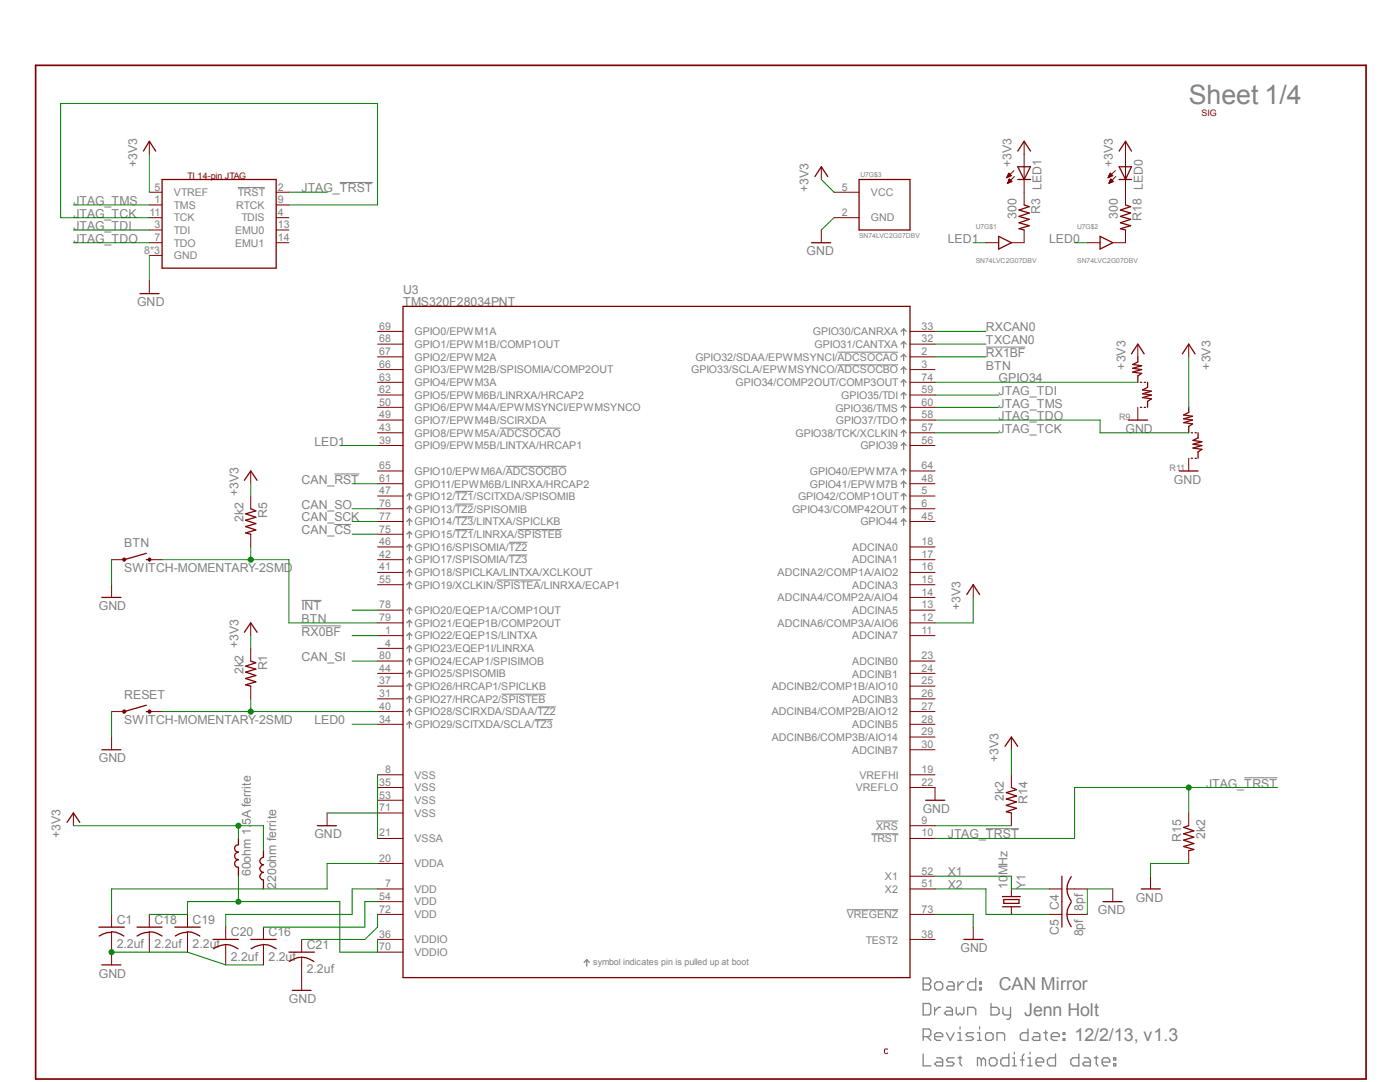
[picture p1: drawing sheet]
<svg xmlns="http://www.w3.org/2000/svg" width="279mm" height="216mm" viewBox="0 0 279 216" stroke-linecap="round" stroke-linejoin="round" font-family="sans-serif">
<g fill="none" stroke="#808080" stroke-width=".25">
<path d="M180.3 65.6v1.3M180.3 68.2v1.2M180.3 70.7v1.3M180.3 73.2v1.3M180.3 75.8v1.2M180.3 78.3v1.3M180.3 65.6l.5 .5M180.3 65.6l-.5 .5M180.3 68.2l.5 .5M180.3 68.2l-.5 .5M180.3 70.7l.5 .5M180.3 70.7l-.5 .5"/>
<path d="M180.3 73.2l.5 .5M180.3 73.2l-.5 .5M180.3 75.8l.5 .5M180.3 75.8l-.5 .5M180.3 78.3l.5 .5M180.3 78.3l-.5 .5M81.7 98.5v1.2M81.7 98.5l.5 .5M81.7 98.5l-.5 .5M180.3 80.9v1.1M180.3 83.3v1.3M180.3 85.9v1.2"/>
<path d="M180.3 88.4v1.3M180.3 93.5v1.2M180.3 96v1.3M180.3 98.5v1.2M180.3 80.9l.5 .4M180.3 80.9l-.5 .4M180.3 83.3l.5 .5M180.3 83.3l-.5 .5M180.3 85.9l.5 .5M180.3 85.9l-.5 .5M180.3 88.4l.5 .5M180.3 88.4l-.5 .5"/>
<path d="M180.3 93.5l.5 .5M180.3 93.5l-.5 .5M180.3 96l.5 .5M180.3 96l-.5 .5M180.3 98.5l.5 .5M180.3 98.5l-.5 .5M81.7 101v1.3M81.7 103.5v1.3M81.7 106.1v1.3M81.7 108.6v1.3M81.7 111.2v1.2M81.7 113.7v1.3"/>
<path d="M81.7 116.2v1.2M81.7 101l.5 .5M81.7 101l-.5 .5M81.7 103.5l.5 .6M81.7 103.5l-.5 .6M81.7 106.1l.5 .5M81.7 106.1l-.5 .5M81.7 108.6l.5 .5M81.7 108.6l-.5 .5M81.7 111.2l.5 .5M81.7 111.2l-.5 .5M81.7 113.7l.5 .5"/>
<path d="M81.7 113.7l-.5 .5M81.7 116.2l.5 .5M81.7 116.2l-.5 .5M180.3 101v1.3M180.3 103.5v1.3M180.3 101l.5 .5M180.3 101l-.5 .5M180.3 103.5l.5 .6M180.3 103.5l-.5 .6M81.7 121.2v1.3M81.7 123.8v1.3M81.7 126.3v1.3"/>
<path d="M81.7 128.9v1.2M81.7 131.4v1.3M81.7 133.9v1.2M81.7 136.4v1.3M81.7 138.9v1.3M81.7 121.2l.5 .6M81.7 121.2l-.5 .6M81.7 123.8l.5 .5M81.7 123.8l-.5 .5M81.7 126.3l.5 .5M81.7 126.3l-.5 .5M81.7 128.9l.5 .5"/>
<path d="M81.7 128.9l-.5 .5M81.7 131.4l.5 .5M81.7 131.4l-.5 .5M81.7 133.9l.5 .5M81.7 133.9l-.5 .5M81.7 138.9l.5 .5M81.7 138.9l-.5 .5M81.7 136.4l.5 .5M81.7 136.4l-.5 .5M81.7 141.5v1.2M81.7 144v1.3M81.7 141.5l.5 .5"/>
<path d="M81.7 141.5l-.5 .5M81.7 144l.5 .5M81.7 144l-.5 .5M117.1 191.5v1.3M117.1 191.5l.5 .5M117.1 191.5l-.5 .5M184.2 195.2h1.2l.4 .4v.3l-.4 .4 .4 .5v.3l-.4 .4h-1.2zM184.2 196.3h1.2M186.5 196.3l.4-.4h.8l.4 .4v.8l-.4 .4h-.8l-.4-.4zM189.2 195.9h.9l.3 .4v1.2h-1.2l-.3-.4 .3-.3h1.2M191.2 195.9v1.6M192.4 195.9h-.5l-.7 .9"/>
<path d="M194.7 195.2v2.3h-1.2l-.4-.4v-.8l.4-.4h1.2M195.5 197.1h.3v.4h-.3zM195.5 195.9h.3v.4h-.3zM184.2 200.2h1.2l.4 .4v1.6l-.4 .3h-1.2zM184.2 206.8h1.2l.4-.4v-.7l-.4-.4h-1.2v2.3M184.2 210.3v2.4h1.6M185 206.8l.8 .8M186.5 206.8h1.6v-.4l-.4-.3h-.8l-.4 .3v.9l.4 .3h.8M186.5 201v1.5M186.9 211.1h.8l.4 .4v1.2h-1.2l-.4-.4 .4-.4h1.2M187.7 201h-.4l-.8 .8M188.9 206.1l.8 1.5 .7-1.5"/>
<path d="M188.9 201h.8l.4 .4v1.1h-1.2l-.4-.3 .4-.4h1.2M190.4 211.1h-1.2l-.3 .4 .3 .4h.9l.3 .4-.3 .4h-1.2M190.8 201v1.2l.4 .3 .4-.3 .3 .3 .5-.3v-1.2M191.2 207.6h.7M191.2 206.1h.4v1.5M191.2 211.1h.7M191.6 204.9v.4M191.6 210.7v1.6l.3 .4M193.1 202.5v-1.5h1.2l.4 .4v1.1M194.3 206.1h-1.2l-.3 .3 .3 .4h.8l.4 .5-.4 .3h-1.1M195.1 206.1h.4v1.5M195.1 207.6h.7"/>
<path d="M195.5 204.9v.4M195.8 211.5v1.2M195.8 211.5l.5-.4 .4 .4v1.2M195.8 211.5l-.3-.4h-.4v1.6M196.7 206.4l.3-.3h.8l.4 .3v.9l-.4 .3h-.8l-.3-.3zM197.8 211.1h.7l.5 .4v.8l-.5 .4h-.7l-.4-.4v-.8zM197.8 200.2v2.3h1.2l.4-.3v-.8l-.4-.4h-1.2M199 207.6v-1.5h1.2l.3 .3v1.2M200.2 201v1.2l.3 .3h1.2M201.3 210.3v2.4h-1.1l-.5-.4v-.8l.5-.4h1.1M201.7 201v1.9l-.4 .5h-.4M202.1 212.7h.8"/>
<path d="M202.1 211.1h.3v1.6M202.4 210v.3M203.6 211.5h.8M204.4 210.3l-.4 .4v2M205.1 205.3v2.3h-1.1l-.4-.3v-.9l.4-.3h1.1M205.1 212.7h.9M205.1 211.1h.5v1.6M205.6 210v.3M206.3 206.1h.8l.4 .3v1.2h-1.2l-.3-.3 .3-.5h1.2M206.8 211.9h1.5v-.4l-.4-.4h-.8l-.3 .4v.8l.3 .4h.8M208.3 206.1h.7M208.7 205.7v1.6l.3 .3"/>
<path d="M209.8 206.8h1.6v-.4l-.4-.3h-.8l-.4 .3v.9l.4 .3h.8M210.7 210.3v2.4h-1.2l-.5-.4v-.8l.5-.4h1.2M212.2 207.3h.3v.3h-.3zM212.2 206.1h.3v.3h-.3zM215.3 210.3v2.4h-1.2l-.4-.4v-.8l.4-.4h1.2M216.4 211.1h.8l.4 .4v1.2h-1.2l-.3-.4 .3-.4h1.2M218.4 211.1h.7M218.8 210.7v1.6l.3 .4M220 211.9h1.5v-.4l-.4-.4h-.8l-.3 .4v.8l.3 .4h.8M222.2 212.3h.5v.4h-.5zM222.2 211.1h.5v.4h-.5z"/>
</g>
<g fill="none" stroke="#808080" stroke-width=".2">
<path d="M47.5 37.4h5.3M67.8 36.4h6.6M167.1 70.3h12.1M167.1 72.8h12.1M196.8 69.3h7.8M66.7 94.6h5M90.8 98h3.7M99.7 85.4h12.1M100.9 93h12.1M60.2 119.8h4M66.7 104.6h3.4M90.8 105.7h3.7"/>
<path d="M90.8 100.6h3.7M90.8 103.1h3.7M99.1 115.7h8.8M101.6 110.7h3.6M101.6 108.2h3.6M103.3 105.7h8.9M60.2 124.9h7.9M100.1 138.5h8.9M106.7 143.6h3.6M107.3 141.1h3.6M248.3 155.2h6.6M173.9 166.4h5.3"/>
<path d="M174.8 163.8h4.4M196.8 165.4h6.6M169 181.5h10.2"/>
</g>
<g fill="none" stroke="#800000" stroke-width=".25">
<path d="M28.6 30.1l1.2-1.9 1.3 1.9M32.3 35.8h22.8v17.7h-22.8zM162.6 35.2l1.3-1.9 1.3 1.9M171.4 35.8h10.2v10.1h-10.2zM203.1 35.8h2.6M203.1 33.3h2.6l-1.3 2.5zM203.1 30.1l1.3-1.9 1.3 1.9M223.4 35.8h2.4M223.4 33.3h2.4l-1.2 2.5zM223.4 30.1l1.2-1.9 1.2 1.9M27.9 58.6h3.8M162 48.4h3.8"/>
<path d="M199.3 47.2l2.5 1.2-2.5 1.3zM204.4 40.9l1 .3-2 .7 2 .6-2 .7 2 .6-2 .6 2 .6-2 .6 1 .3M219.5 47.2l2.6 1.2-2.6 1.3zM224.6 40.9l1 .3-2 .7 2 .6-2 .7 2 .6-2 .6 2 .6-2 .6 1 .3M80.4 61.1h101.2v134h-101.2zM225.8 70.6l1.3-1.9 1.2 1.9M236 70.6l1.2-1.9 1.3 1.9M225.2 83.8h3.8M29.2 142h.6M29.2 140.7l-4.4 1.3M184.7 159.7h3.9M200.6 148.9l1.2-1.8 1.3 1.8"/>
<path d="M201.8 157.1l1.1 .5-2.1 .6 2.1 .6-2.1 .6 2.1 .6-2.1 .7 2.1 .6-2.1 .7 1 .2M13.4 164.1l1.2-1.9 1.3 1.9M47.6 167.3v1.3l-.4 .1a.74 .74 0 0 0-.3 .8 .74 .74 0 0 0 .7 .5 .79 .79 0 0 0-.8 .6 .79 .79 0 0 0 .4 .8l.4 .1a.79 .79 0 0 0-.8 .6 .79 .79 0 0 0 .4 .9l.4 .1v1.7M52.6 169.8v1.2a.79 .79 0 0 0-.7 .6 .79 .79 0 0 0 .3 .9l.4 .1a.79 .79 0 0 0-.7 .6 .79 .79 0 0 0 .3 .8l.4 .1a.79 .79 0 0 0-.7 .6 .79 .79 0 0 0 .3 .8l.4 .1v1.8M63.3 164.8h3.8M200.1 178.9h3.5M200.3 179.5h3.1v.8h-3.1zM211.9 174.8v10.2M213.8 174.9a4 4 0 0 0 0 4.9M220.1 179.9h3.8M227.8 177.4h3.8M237.2 164.8l-1 .3 2.1 .7-2.1 .6 2.1 .6-2.1 .6 2.1 .7-2.1 .6 2.1 .6-1.1 .3"/>
<path d="M19.7 185h5.1M22.3 185.9l.8 .1 1.6 .8M22.3 186l-1.7 .4-.8 .4M27.3 185h5M29.8 185.9l.9 .1 1.6 .8M29.8 186l-1.7 .4-.8 .4M34.9 185h5.1M37.4 185.9l.9 .1 1.6 .8M37.4 186l-1.7 .4-.7 .4M42.5 187.5h5.1M42.6 189.3a4 4 0 0 1 4.9 0M50 187.5h5.1"/>
<path d="M50.1 189.3a4.1 4.1 0 0 1 5 0M57.7 190h5M57.7 191.9a4 4 0 0 1 5 0M58.3 197.6h3.8M192.4 187.5h3.8M200.1 180.9h3.5M213.8 180a4 4 0 0 0 0 4.9"/>
</g>
<g fill="none" stroke="#800000" stroke-width=".2">
<path d="M29.8 28.2v2.5M29.8 38.4h2.5M55.1 38.4h2.6M163.9 33.3v2.5M166.5 38.4h4.9M201 35.4h.1M201 35.3h.3M201 35.2h.4M201.1 35.1h.5M201.1 35.1h.7M201.1 36.5h.2M201.2 35h.5"/>
<path d="M201.2 34.9h.4M201.2 36.4h.3M201.2 36.3h.5M201.3 34.8h.2M201.3 34.7h.2M201.3 34.6h.1M201.3 36.2h.6M201.3 36.1h.5M201.3 34.5l.5 .6-.9 .4zM201.3 36h.5M201.3 35.9h.4M201.3 35.8h.3"/>
<path d="M201.4 35.7l-.3 .9M201.4 35.7l.5 .5M201.4 35.7h.1M201.9 36.2l-.8 .4M202.4 34l-1.5 1.5M202.4 35.2l-1.3 1.4M204.4 28.2v12.7M221.1 35.4h.2M221.2 35.3h.3M221.2 35.2h.5M221.3 35.1h.5M221.3 35.1h.7"/>
<path d="M221.3 36.5h.3M221.4 35h.5M221.4 34.9h.4M221.4 36.4h.3M221.4 36.3h.5M221.5 34.8h.2M221.5 34.7h.2M221.5 34.6h.2M221.5 36.2h.6M221.5 36.2h.7M221.5 36.1h.6M221.6 36h.4"/>
<path d="M221.6 35.9h.3M221.6 35.8h.2M221.6 34.5l.5 .6-1 .4zM221.7 35.7h.1M221.7 35.7l-.4 .9M221.7 35.7l.5 .5-.9 .4M222.6 34l-1.5 1.5M222.7 35.2l-1.4 1.4M224.6 28.2v12.7M29.8 56v2.6M29.8 40.9h2.5M29.8 45.9h2.5"/>
<path d="M29.8 43.4h2.5M29.8 48.4h2.5M29.8 51h2.5M55.1 40.9h2.6M55.1 45.9h2.6M55.1 43.4h2.6M55.1 48.4h2.6M163.9 45.9v2.5M166.5 43.4h4.9M196.8 48.4h2.5M204.4 45.9v2.5h-2.6M217 48.4h2.5"/>
<path d="M224.6 45.9v2.5h-2.5M75.4 71.2h5M75.4 73.7h5M75.4 68.7h5M75.4 66.1h5M75.4 78.8h5M75.4 76.3h5M181.6 71.2h5M181.6 73.7h5M181.6 68.7h5M181.6 66.1h5M181.6 78.8h5"/>
<path d="M181.6 76.3h5M227.1 68.7v2.5M237.2 68.7v2.5M75.4 99h5M75.4 88.9h5M75.4 86.4h5M75.4 96.5h5M75.4 83.8h5M75.4 81.3h5M75.4 94h5M181.6 99h5M181.6 88.9h5"/>
<path d="M181.6 86.4h5M181.6 96.5h5M181.6 83.8h5M181.6 81.3h5M181.6 94h5M227.1 81.3v2.5M75.4 101.5h5M75.4 116.7h5M75.4 114.2h5M75.4 111.7h5M75.4 109.1h5M75.4 104.1h5"/>
<path d="M75.4 106.6h5M181.6 101.5h5M181.6 119.2h5M181.6 116.7h5M181.6 114.2h5M181.6 111.7h5M181.6 109.1h5M181.6 104.1h5M75.4 126.8h5M75.4 129.4h5M75.4 124.3h5M75.4 121.8h5"/>
<path d="M75.4 131.9h5M75.4 134.4h5M75.4 136.9h5M75.4 139.4h5M181.6 126.8h5M181.6 124.3h5M181.6 121.8h5M181.6 131.9h5M181.6 134.4h5M181.6 136.9h5M181.6 139.4h5M75.4 154.6h5"/>
<path d="M75.4 157.1h5M75.4 142h5M75.4 144.5h5M75.4 159.7h5M181.6 154.6h5M181.6 157.1h5v2.6M181.6 142h5M181.6 144.5h5M181.6 147.1h5M181.6 149.6h5M201.8 147.1v2.5M201.8 154.6v2.5"/>
<path d="M14.6 162.2v2.6M65.3 162.2v2.6M75.4 177.4h5M75.4 167.3h5M75.4 172.3h5M75.4 179.9h5M75.4 162.2h5M181.6 177.4h5M181.6 164.8h5M181.6 167.3h5M181.6 174.8h5M201.8 162.2v2.6"/>
<path d="M201.8 177.4v1.5M209.4 177.4h2.5M212.9 177.4h4.1M222.1 177.4v2.5M229.6 174.8v2.6M237.2 162.2v2.6M237.2 169.8v2.5M22.3 182.5v2.5M22.3 186v4M29.8 182.5v2.5M29.8 186v4M37.4 182.5v2.5"/>
<path d="M37.4 186v4M45 185v2.5M45 188.5v4M52.6 185v2.5M52.6 188.5v4M60.2 187.5v2.5M60.2 191v6.6M75.4 182.5h5M75.4 187.5h5M75.4 190h5M181.6 182.5h5M181.6 187.5h5"/>
<path d="M194.2 185v2.5M201.8 180.9v1.6M209.4 182.5h2.5M212.9 182.5h4.1"/>
</g>
<path d="M24.6 141.7h.4l.1 .3-.1 .2h-.4z" fill-rule="evenodd" fill="#800000"/>
<path d="M24.6 141.7h.4l.1 .3-.1 .2h-.4z" fill="none" stroke="#800000" stroke-width=".2"/>
<path d="M29.6 141.7h.5v.5h-.5z" fill-rule="evenodd" fill="#800000"/>
<path d="M50 124.3v2.5M50 129.4v2.5M50 136.9v2.5M22.3 142h2.5M22.3 147.1v2.5M29.6 141.7h.5v.5h-.5zM29.8 142h2.5" fill="none" stroke="#800000" stroke-width=".2"/>
<path d="M29.2 111.7h.6M29.2 110.4l-4.4 1.3M48.8 126.2l1.2-1.9 1.3 1.9M50 131.9l1.1 .3-2.1 .7 2.1 .6-2.1 .6 2.1 .7-2.1 .6 2.1 .7-2.1 .6 1 .2M20.3 149.6h3.8" fill="none" stroke="#800000" stroke-width=".25"/>
<path d="M24.6 111.4l.2-.1 .3 .4-.3 .3-.3-.3z" fill-rule="evenodd" fill="#800000"/>
<path d="M24.6 111.4l.2-.1 .3 .4-.3 .3-.3-.3z" fill="none" stroke="#800000" stroke-width=".2"/>
<path d="M29.6 111.4h.5v.3l-.3 .3-.3-.3z" fill-rule="evenodd" fill="#800000"/>
<path d="M50 94v2.5M50 99v2.5M237.2 91.4v2.6M22.3 111.7h2.5M22.3 116.7v2.5M29.6 111.4h.5v.3l-.3 .3-.3-.3zM29.8 111.7h2.5M50 106.6v2.5M194.2 116.7v2.5M22.3 190v2.5M177.2 209.4h-.7v.7l.2 .1h.3l.2-.1" fill="none" stroke="#800000" stroke-width=".2"/>
<g fill="none" stroke="#800000" stroke-width=".25">
<path d="M227.1 71.2v1l-1 .5 1.7 .3-1.7 .5 1.7 .2-1.7 .6 1.7 .2-.7 .5v1.3M227.6 76.3h.2M228.3 76.3h.3M229 76.3v1l-1 .5 1.8 .3-1.8 .5 1.8 .2-1.8 .5 1.8 .3-.8 .5v1.2M48.8 95.8l1.2-1.8 1.3 1.8M227.6 81.3h.2M228.3 81.3h.3M235.4 94h3.7M237.2 81.3v1l-1 .5 1.8 .3-1.8 .5 1.8 .2-1.8 .5 1.8 .3-.8 .5v1.3M237.7 91.4h.3M237.7 86.4h.3M238.5 91.4h.3"/>
<path d="M238.5 86.4h.3M239.1 86.4v1l-1 .5 1.8 .2-1.8 .5 1.8 .3-1.8 .5 1.8 .3-.8 .5v1.2M20.3 119.2h3.8M50 101.5l1.1 .4-2.1 .6 2.1 .7-2.1 .6 2.1 .7-2.1 .6 2.1 .6-2.1 .6 1 .3M193 118.6l1.2-1.9 1.3 1.9M20.3 192.5h3.8"/>
</g>
<path d="M7.1 13h265.5v202.3h-265.5z" fill="none" stroke="#800000" stroke-width=".34"/>
<path d="M222.1 177.4h-5.1v5.1M22.3 190h15.1l7.6 2.5h7.6" fill="none" stroke="#008000" stroke-width=".2"/>
<circle cx="22.3" cy="190" r=".5" fill="#008000"/>
<g fill="none" stroke="#008000" stroke-width=".2">
<path d="M29.8 51v5M166.5 43.4l-2.6 2.5M22.3 111.7v5M22.3 142v5.1M75.4 154.6v12.7M201.8 149.6v5M14.6 164.8h38v5M47.6 164.8v2.5M65.3 162.2h10.1M237.2 172.3h-7.6v2.5M186.6 182.5h7.6v2.5"/>
<circle cx="22.3" cy="190" r=".5"/>
</g>
<circle cx="47.6" cy="164.8" r=".5" fill="#008000"/>
<g fill="none" stroke="#008000" stroke-width=".2">
<path d="M29.8 30.7v7.7M163.9 35.8l2.6 2.6M186.6 66.1h10.2M186.6 68.7h10.2M237.2 71.2v10.1M50 96.5v2.5M70.3 96.5h5.1M70.3 101.5h5.1M70.3 104.1h5.1M70.3 106.6h5.1M194.2 119.2v5.1h-7.6M50 126.8v2.6"/>
<path d="M70.3 131.9h5.1M70.3 121.8h5.1M47.6 174.8v5.1M186.6 177.4h10.2v5.1h12.6M186.6 174.8h15.2v2.6h7.6M29.8 182.5h7.6v-2.6h30.4v10.1M75.4 187.5v2.5"/>
<circle cx="47.6" cy="164.8" r=".5"/>
</g>
<circle cx="47.6" cy="179.9" r=".5" fill="#008000"/>
<g fill="none" stroke="#008000" stroke-width=".2">
<path d="M14.6 45.9h15.2M14.6 40.9h15.2M14.6 48.4h15.2M57.7 40.9h17.7v-20.2h-63.3v22.7h17.7M186.6 78.8h12.7M186.6 81.3h12.7M186.6 86.4h12.7M186.6 83.8h32.9v2.6h17.7M237.2 157.1v5.1M254.9 157.1h-40.4v10.2h-27.9M186.6 164.8h15.2M67.8 190h7.6"/>
<circle cx="47.6" cy="179.9" r=".5"/>
</g>
<circle cx="237.2" cy="157.1" r=".5" fill="#008000"/>
<g fill="none" stroke="#008000" stroke-width=".2">
<path d="M57.7 38.4h7.6M194.2 48.4h2.6M214.5 48.4h2.5M186.6 76.3h40.5M186.6 71.2h10.2M67.8 88.9h7.6M32.3 111.7h25.4M50 109.1v2.6M70.3 144.5h5.1M75.4 172.3h-10.1v5.1h-43v5.1"/>
<circle cx="237.2" cy="157.1" r=".5"/>
</g>
<circle cx="50" cy="111.7" r=".5" fill="#008000"/>
<g fill="none" stroke="#008000" stroke-width=".2">
<path d="M57.7 111.7v12.6h17.7M50 139.4v2.6M32.3 142h43.1"/>
<circle cx="50" cy="111.7" r=".5"/>
</g>
<circle cx="50" cy="142" r=".5" fill="#008000"/>
<g fill="none" stroke="#008000" stroke-width=".2">
<path d="M70.3 126.8h5.1M75.4 177.4h-5.1v5.1h-25.3v2.5M75.4 179.9h-2.6v5.1h-20.2M75.4 182.5v2.5l-2.6 2.5h-12.6"/>
<circle cx="50" cy="142" r=".5"/>
</g>
<text font-size="5.3" fill="#808080" x="237.2" y="20.7">Sheet 1/4</text>
<g font-size="3.6" fill="#808080">
<text x="199.3" y="197.6">CAN Mirror</text>
<text x="204.4" y="202.7">Jenn Holt</text>
<text x="214.5" y="207.7">12/2/13, v1.3</text>
</g>
<g font-size="2.5" fill="#808080">
<text x="27.3" y="33.3" transform="rotate(-90 27.3 33.3)">+3V3</text>
<text x="201.8" y="33.3" transform="rotate(-90 201.8 33.3)">+3V3</text>
<text x="222.1" y="33.3" transform="rotate(-90 222.1 33.3)">+3V3</text>
<text x="14.6" y="40.9">JTAG_TMS</text>
<text x="60.2" y="38.4">JTAG_TRST</text>
<text x="161.4" y="38.4" transform="rotate(-90 161.4 38.4)">+3V3</text>
<text x="207.9" y="37.8" transform="rotate(-90 207.9 37.8)">LED1</text>
<text x="228.1" y="37.8" transform="rotate(-90 228.1 37.8)">LED0</text>
<text x="14.6" y="46">JTAG_TDI</text>
<text x="14.6" y="43.4">JTAG_TCK</text>
<text x="202.9" y="43.7" transform="rotate(-90 202.9 43.7)">300</text>
<text x="207.6" y="42.8" transform="rotate(-90 207.6 42.8)">R3</text>
<text x="223.1" y="43.7" transform="rotate(-90 223.1 43.7)">300</text>
<text x="227.8" y="44.1" transform="rotate(-90 227.8 44.1)">R18</text>
<text x="14.6" y="48.4">JTAG_TDO</text>
<text x="161" y="51">GND</text>
<text x="189.1" y="48.4">LED1</text>
<text x="209.4" y="48.4">LED0</text>
<text x="80.4" y="58.6">U3</text>
<text x="27.3" y="61.1">GND</text>
<text x="80.4" y="61.1">TMS320F28034PNT</text>
<text x="196.8" y="66.1">RXCAN0</text>
<text x="196.8" y="68.7">TXCAN0</text>
<text x="196.8" y="71.2">RX1BF</text>
<text x="196.8" y="73.7">BTN</text>
<text x="199.3" y="76.3">GPIO34</text>
<text x="224.6" y="73.7" transform="rotate(-90 224.6 73.7)">+3V3</text>
<text x="241.6" y="73.7" transform="rotate(-90 241.6 73.7)">+3V3</text>
<text x="199.3" y="78.8">JTAG_TDI</text>
<text x="199.3" y="81.4">JTAG_TMS</text>
<text x="199.3" y="83.8">JTAG_TDO</text>
<text x="62.7" y="88.9">LED1</text>
<text x="199.3" y="86.4">JTAG_TCK</text>
<text x="224.6" y="86.4">GND</text>
<text x="47.6" y="99" transform="rotate(-90 47.6 99)">+3V3</text>
<text x="60.2" y="101.5">CAN_SO</text>
<text x="60.2" y="96.5">CAN_RST</text>
<text x="234.3" y="96.5">GND</text>
<text x="48.6" y="104.1" transform="rotate(-90 48.6 104.1)">2k2</text>
<text x="53.3" y="103.4" transform="rotate(-90 53.3 103.4)">R5</text>
<text x="60.2" y="104.1">CAN_SCK</text>
<text x="60.2" y="106.6">CAN_CS</text>
<text x="24.8" y="109.1">BTN</text>
<text x="24.8" y="114.2">SWITCH-MOMENTARY-2SMD</text>
<text x="19.7" y="121.8">GND</text>
<text x="60.2" y="121.8">INT</text>
<text x="60.2" y="124.3">BTN</text>
<text x="191.7" y="121.8" transform="rotate(-90 191.7 121.8)">+3V3</text>
<text x="47.6" y="129.4" transform="rotate(-90 47.6 129.4)">+3V3</text>
<text x="60.2" y="131.9">CAN_SI</text>
<text x="60.2" y="126.8">RX0BF</text>
<text x="48.6" y="134.5" transform="rotate(-90 48.6 134.5)">2k2</text>
<text x="53.3" y="133.8" transform="rotate(-90 53.3 133.8)">R1</text>
<text x="24.8" y="139.4">RESET</text>
<text x="24.8" y="144.5">SWITCH-MOMENTARY-2SMD</text>
<text x="62.7" y="144.5">LED0</text>
<text x="19.7" y="152.1">GND</text>
<text x="199.3" y="152.1" transform="rotate(-90 199.3 152.1)">+3V3</text>
<text x="200.3" y="159.8" transform="rotate(-90 200.3 159.8)">2k2</text>
<text x="205.1" y="160.4" transform="rotate(-90 205.1 160.4)">R14</text>
<text x="240.7" y="157.1">JTAG_TRST</text>
<text x="12.1" y="167.3" transform="rotate(-90 12.1 167.3)">+3V3</text>
<text x="62.7" y="167.3">GND</text>
<text x="184.1" y="162.2">GND</text>
<text x="189.1" y="167.3">JTAG_TRST</text>
<text x="235.7" y="168" transform="rotate(-90 235.7 168)">R15</text>
<text x="240.5" y="167.4" transform="rotate(-90 240.5 167.4)">2k2</text>
<text x="50" y="174.8" transform="rotate(-90 50 174.8)">60ohm 1.5A ferrite</text>
<text x="55.1" y="177.4" transform="rotate(-90 55.1 177.4)">220ohm ferrite</text>
<text x="189.1" y="177.4">X2</text>
<text x="189.1" y="174.8">X1</text>
<text x="201.1" y="177.4" transform="rotate(-90 201.1 177.4)">10MHz</text>
<text x="204.6" y="177.4" transform="rotate(-90 204.6 177.4)">Y1</text>
<text x="226.7" y="179.9">GND</text>
<text x="23.3" y="184.3">C1</text>
<text x="30.8" y="184.3">C18</text>
<text x="38.4" y="184.3">C19</text>
<text x="211.3" y="181.5" transform="rotate(-90 211.3 181.5)">C4</text>
<text x="216.2" y="181.8" transform="rotate(-90 216.2 181.8)">8pf</text>
<text x="219.1" y="182.5">GND</text>
<text x="23.3" y="189.1">2.2uf</text>
<text x="30.8" y="189.1">2.2uf</text>
<text x="38.4" y="189.1">2.2uf</text>
<text x="46.1" y="191.7">2.2uf</text>
<text x="46.1" y="186.9">C20</text>
<text x="53.6" y="191.7">2.2uf</text>
<text x="53.6" y="186.9">C16</text>
<text x="61.2" y="189.4">C21</text>
<text x="191.7" y="190">GND</text>
<text x="211.3" y="186.6" transform="rotate(-90 211.3 186.6)">C5</text>
<text x="216.2" y="186.9" transform="rotate(-90 216.2 186.9)">8pf</text>
<text x="19.7" y="195.1">GND</text>
<text x="61.2" y="194.2">2.2uf</text>
<text x="57.7" y="200.2">GND</text>
</g>
<g font-size="2.1" fill="#808080">
<text x="30.8" y="40.6">1</text>
<text x="30.8" y="38">5</text>
<text x="34.7" y="41.7">TMS</text>
<text x="34.7" y="39.1">VTREF</text>
<text x="47.2" y="41.7">RTCK</text>
<text x="47.5" y="39.1">TRST</text>
<text x="55.5" y="38">2</text>
<text x="55.5" y="40.6">9</text>
<text x="168" y="38">5</text>
<text x="173.8" y="39.1">VCC</text>
<text x="29.8" y="43">11</text>
<text x="30.8" y="45.6">3</text>
<text x="34.7" y="46.7">TDI</text>
<text x="34.7" y="44.2">TCK</text>
<text x="46.9" y="46.7">EMU0</text>
<text x="48.2" y="44.2">TDIS</text>
<text x="55.5" y="43">4</text>
<text x="55.5" y="45.6">13</text>
<text x="168" y="43">2</text>
<text x="173.8" y="44.2">GND</text>
<text x="28.8" y="50.6">8*3</text>
<text x="30.8" y="48.1">7</text>
<text x="34.7" y="49.2">TDO</text>
<text x="34.7" y="51.7">GND</text>
<text x="46.9" y="49.2">EMU1</text>
<text x="55.5" y="48.1">14</text>
<text x="75.7" y="65.8">69</text>
<text x="183.9" y="65.8">33</text>
<text x="75.7" y="70.9">67</text>
<text x="75.7" y="68.3">68</text>
<text x="82.7" y="72">GPIO2/EPWM2A</text>
<text x="82.7" y="69.4">GPIO1/EPWM1B/COMP1OUT</text>
<text x="82.7" y="66.9">GPIO0/EPWM1A</text>
<text x="138.8" y="72">GPIO32/SDAA/EPWMSYNCI/ADCSOCAO</text>
<text x="162.2" y="66.9">GPIO30/CANRXA</text>
<text x="162.6" y="69.4">GPIO31/CANTXA</text>
<text x="183.9" y="70.9">2</text>
<text x="183.9" y="68.3">32</text>
<text x="75.7" y="75.9">63</text>
<text x="75.7" y="73.4">66</text>
<text x="82.7" y="77">GPIO4/EPWM3A</text>
<text x="82.7" y="74.5">GPIO3/EPWM2B/SPISOMIA/COMP2OUT</text>
<text x="137.9" y="74.5">GPIO33/SCLA/EPWMSYNCO/ADCSOCBO</text>
<text x="146.8" y="77">GPIO34/COMP2OUT/COMP3OUT</text>
<text x="183.9" y="73.4">3</text>
<text x="183.9" y="75.9">74</text>
<text x="75.7" y="83.5">49</text>
<text x="75.7" y="80.9">50</text>
<text x="75.7" y="78.4">62</text>
<text x="82.7" y="82">GPIO6/EPWM4A/EPWMSYNCI/EPWMSYNCO</text>
<text x="82.7" y="79.6">GPIO5/EPWM6B/LINRXA/HRCAP2</text>
<text x="166.7" y="82.1">GPIO36/TMS</text>
<text x="167.9" y="79.6">GPIO35/TDI</text>
<text x="183.9" y="83.5">58</text>
<text x="183.9" y="78.4">59</text>
<text x="183.9" y="80.9">60</text>
<text x="75.7" y="88.6">39</text>
<text x="75.7" y="86">43</text>
<text x="82.7" y="89.7">GPIO9/EPWM5B/LINTXA/HRCAP1</text>
<text x="82.7" y="87.1">GPIO8/EPWM5A/ADCSOCAO</text>
<text x="82.7" y="84.6">GPIO7/EPWM4B/SCIRXDA</text>
<text x="158.7" y="87.1">GPIO38/TCK/XCLKIN</text>
<text x="166.8" y="84.6">GPIO37/TDO</text>
<text x="171.7" y="89.7">GPIO39</text>
<text x="183.9" y="88.6">56</text>
<text x="183.9" y="86">57</text>
<text x="75.7" y="93.6">65</text>
<text x="82.7" y="94.7">GPIO10/EPWM6A/ADCSOCBO</text>
<text x="161.6" y="94.7">GPIO40/EPWM7A</text>
<text x="183.9" y="93.6">64</text>
<text x="75.7" y="98.6">47</text>
<text x="75.7" y="96.1">61</text>
<text x="75.7" y="101.2">76</text>
<text x="82.7" y="99.7">GPIO12/TZ1/SCITXDA/SPISOMIB</text>
<text x="82.7" y="97.3">GPIO11/EPWM6B/LINRXA/HRCAP2</text>
<text x="159.3" y="99.8">GPIO42/COMP1OUT</text>
<text x="161.6" y="97.3">GPIO41/EPWM7B</text>
<text x="183.9" y="98.6">5</text>
<text x="183.9" y="101.2">6</text>
<text x="183.9" y="96.1">48</text>
<text x="75.7" y="106.3">75</text>
<text x="75.7" y="103.7">77</text>
<text x="82.7" y="107.4">GPIO15/TZ1/LINRXA/SPISTEB</text>
<text x="82.7" y="102.3">GPIO13/TZ2/SPISOMIB</text>
<text x="82.7" y="104.8">GPIO14/TZ3/LINTXA/SPICLKB</text>
<text x="158.1" y="102.3">GPIO43/COMP42OUT</text>
<text x="171.7" y="104.8">GPIO44</text>
<text x="183.9" y="103.7">45</text>
<text x="75.7" y="113.8">41</text>
<text x="75.7" y="111.3">42</text>
<text x="75.7" y="108.8">46</text>
<text x="82.7" y="112.4">GPIO17/SPISOMIA/TZ3</text>
<text x="82.7" y="109.9">GPIO16/SPISOMIA/TZ2</text>
<text x="170.1" y="112.4">ADCINA1</text>
<text x="170.1" y="109.9">ADCINA0</text>
<text x="183.9" y="113.8">16</text>
<text x="183.9" y="111.3">17</text>
<text x="183.9" y="108.8">18</text>
<text x="75.7" y="116.3">55</text>
<text x="82.7" y="115">GPIO18/SPICLKA/LINTXA/XCLKOUT</text>
<text x="82.7" y="117.4">GPIO19/XCLKIN/SPISTEA/LINRXA/ECAP1</text>
<text x="155.2" y="120">ADCINA4/COMP2A/AIO4</text>
<text x="155.2" y="115">ADCINA2/COMP1A/AIO2</text>
<text x="170.1" y="117.5">ADCINA3</text>
<text x="183.9" y="118.9">14</text>
<text x="183.9" y="116.3">15</text>
<text x="75.7" y="121.4">78</text>
<text x="75.7" y="124">79</text>
<text x="82.7" y="122.5">GPIO20/EQEP1A/COMP1OUT</text>
<text x="82.7" y="125.1">GPIO21/EQEP1B/COMP2OUT</text>
<text x="155.2" y="125.1">ADCINA6/COMP3A/AIO6</text>
<text x="170.1" y="122.5">ADCINA5</text>
<text x="183.9" y="124">12</text>
<text x="183.9" y="121.4">13</text>
<text x="75.7" y="131.5">80</text>
<text x="76.9" y="126.5">1</text>
<text x="76.9" y="129">4</text>
<text x="82.7" y="127.6">GPIO22/EQEP1S/LINTXA</text>
<text x="82.7" y="130.1">GPIO23/EQEP1I/LINRXA</text>
<text x="170.1" y="127.6">ADCINA7</text>
<text x="183.9" y="126.5">11</text>
<text x="183.9" y="131.5">23</text>
<text x="75.7" y="134">44</text>
<text x="75.7" y="136.6">37</text>
<text x="82.7" y="135.1">GPIO25/SPISOMIB</text>
<text x="82.7" y="132.7">GPIO24/ECAP1/SPISIMOB</text>
<text x="82.7" y="137.7">GPIO26/HRCAP1/SPICLKB</text>
<text x="154" y="137.7">ADCINB2/COMP1B/AIO10</text>
<text x="170.1" y="132.7">ADCINB0</text>
<text x="170.1" y="135.2">ADCINB1</text>
<text x="183.9" y="134">24</text>
<text x="183.9" y="136.6">25</text>
<text x="75.7" y="139.1">31</text>
<text x="75.7" y="141.6">40</text>
<text x="82.7" y="140.2">GPIO27/HRCAP2/SPISTEB</text>
<text x="82.7" y="142.7">GPIO28/SCIRXDA/SDAA/TZ2</text>
<text x="154" y="142.7">ADCINB4/COMP2B/AIO12</text>
<text x="170.1" y="140.2">ADCINB3</text>
<text x="183.9" y="139.1">26</text>
<text x="183.9" y="141.6">27</text>
<text x="75.7" y="144.2">34</text>
<text x="82.7" y="145.3">GPIO29/SCITXDA/SCLA/TZ3</text>
<text x="154" y="147.8">ADCINB6/COMP3B/AIO14</text>
<text x="170.1" y="145.3">ADCINB5</text>
<text x="183.9" y="144.2">28</text>
<text x="183.9" y="146.7">29</text>
<text x="183.9" y="149.2">30</text>
<text x="76.9" y="154.3">8</text>
<text x="82.7" y="155.4">VSS</text>
<text x="170.1" y="150.4">ADCINB7</text>
<text x="171.5" y="155.4">VREFHI</text>
<text x="183.9" y="154.3">19</text>
<text x="75.7" y="156.8">35</text>
<text x="75.7" y="159.3">53</text>
<text x="75.7" y="161.9">71</text>
<text x="82.7" y="157.9">VSS</text>
<text x="82.7" y="160.4">VSS</text>
<text x="170.8" y="157.9">VREFLO</text>
<text x="183.9" y="156.8">22</text>
<text x="75.7" y="166.9">21</text>
<text x="82.7" y="163">VSS</text>
<text x="174.8" y="165.5">XRS</text>
<text x="183.9" y="164.4">9</text>
<text x="183.9" y="166.9">10</text>
<text x="75.7" y="172">20</text>
<text x="82.7" y="173.1">VDDA</text>
<text x="82.7" y="168.1">VSSA</text>
<text x="173.9" y="168.1">TRST</text>
<text x="75.7" y="179.6">54</text>
<text x="76.9" y="177">7</text>
<text x="82.7" y="178.1">VDD</text>
<text x="176.6" y="178.1">X2</text>
<text x="176.6" y="175.6">X1</text>
<text x="183.9" y="177">51</text>
<text x="183.9" y="174.5">52</text>
<text x="75.7" y="182.1">72</text>
<text x="82.7" y="180.7">VDD</text>
<text x="82.7" y="183.2">VDD</text>
<text x="169" y="183.2">VREGENZ</text>
<text x="183.9" y="182.1">73</text>
<text x="75.7" y="187.1">36</text>
<text x="75.7" y="189.7">70</text>
<text x="82.7" y="188.2">VDDIO</text>
<text x="82.7" y="190.8">VDDIO</text>
<text x="172.8" y="188.3">TEST2</text>
<text x="183.9" y="187.1">38</text>
</g>
<g font-size="1.8" fill="#800000">
<text x="239.8" y="23.2">SIG</text>
<text x="37.4" y="35.8">TI 14-pin JTAG</text>
</g>
<g font-size="1.8" fill="#808080">
<text x="223.4" y="83.8">R9</text>
<text x="233.4" y="94">R11</text>
<text x="118.4" y="192.5">symbol indicates pin is pulled up at boot</text>
</g>
<g font-size="1.4" fill="#808080">
<text x="171.7" y="35.3">U7G$3</text>
<text x="171.5" y="47.4">SN74LVC2G07DBV</text>
<text x="194.7" y="45.7">U7G$1</text>
<text x="215" y="45.7">U7G$2</text>
<text x="194.7" y="52.5">SN74LVC2G07DBV</text>
<text x="215" y="52.5">SN74LVC2G07DBV</text>
</g>
</svg>
